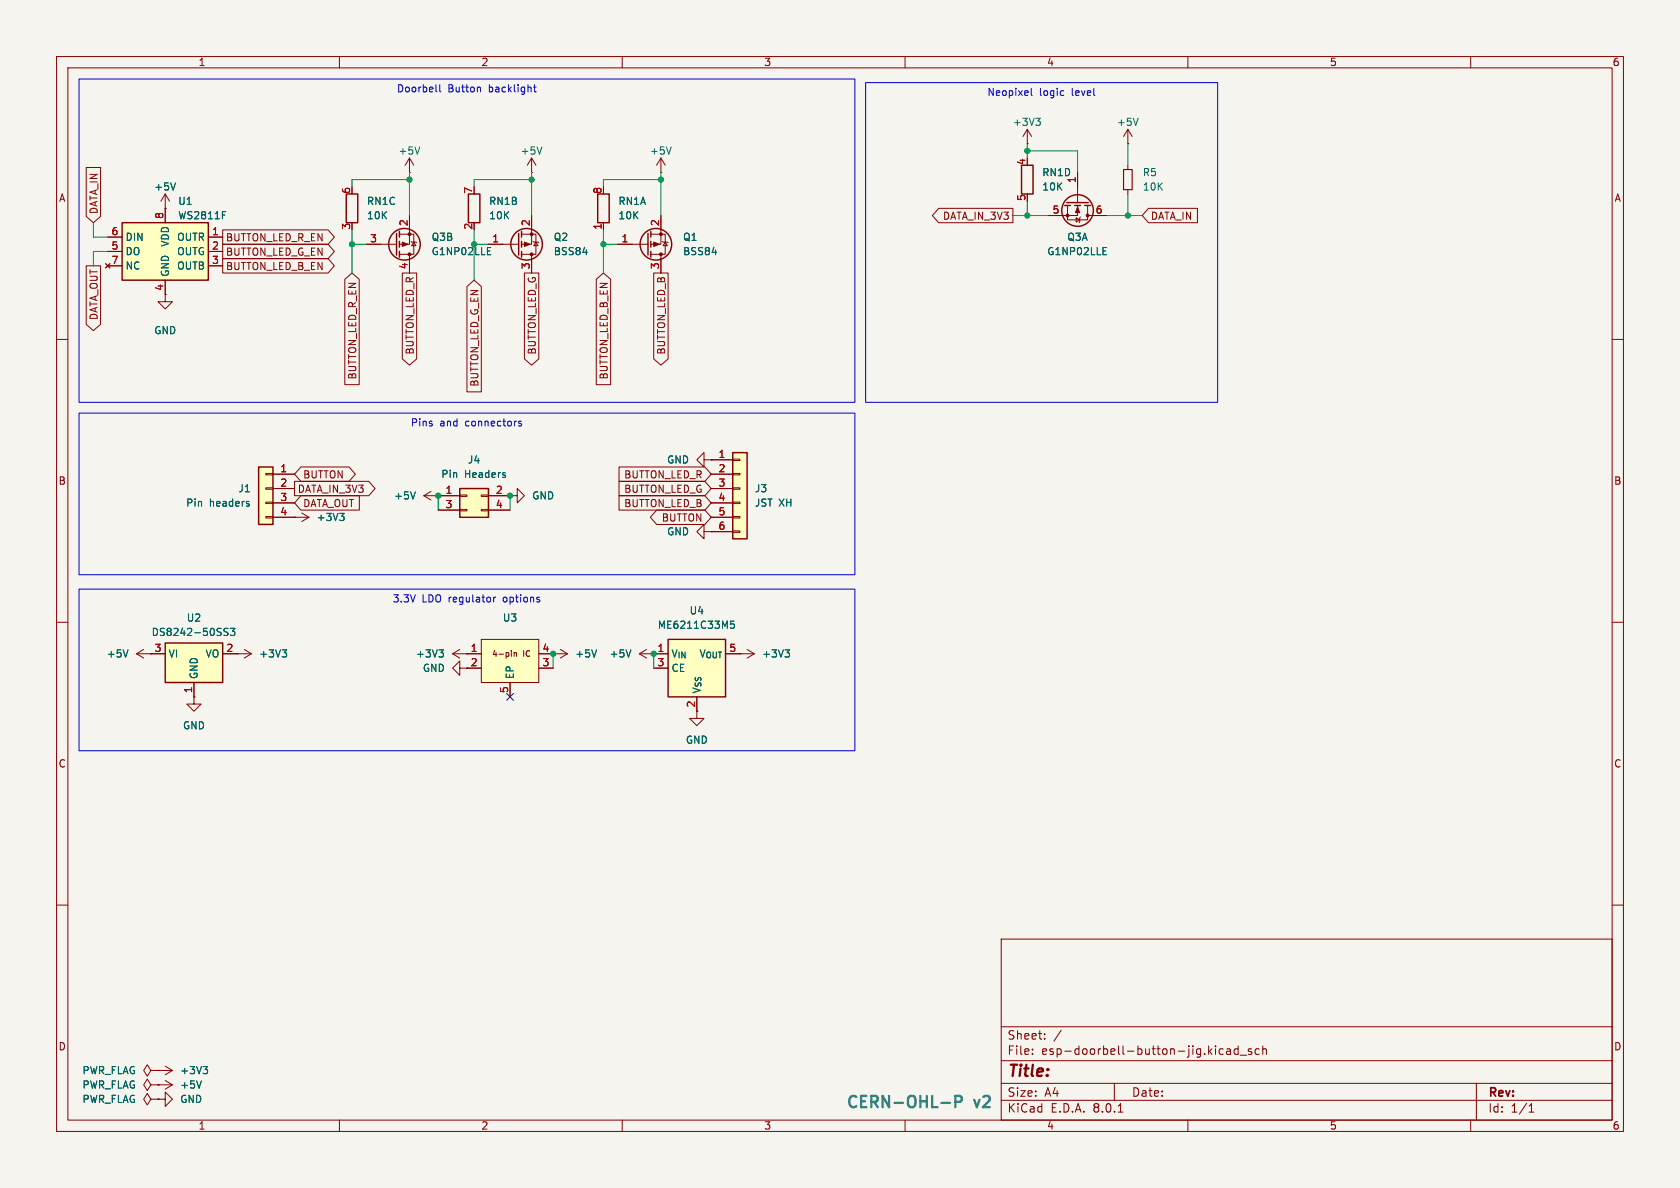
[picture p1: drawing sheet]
<svg xmlns="http://www.w3.org/2000/svg" width="297mm" height="210mm" viewBox="0 0 297 210" stroke-linecap="round" stroke-linejoin="round" font-family="sans-serif">
<path d="M0 0h297v210h-297z" fill="#f5f4ef" stroke="#f5f4ef" stroke-width=".18"/>
<g fill="none" stroke="#840000" stroke-width=".18">
<path d="M10 10h277v190h-277zM12 12h273v186h-273zM60 10v2M110 10v2M160 10v2M210 10v2M260 10v2M10 60h2M285 60h2M10 110h2M285 110h2M10 160h2"/>
<path d="M285 160h2M177 166h108v32h-108zM60 198v2M110 198v2M160 198v2M177 194.5h108M177 191.5h108M177 187.5h108M177 181.5h108M182.5 186.3v.1M182.5 185.5v.1M184.7 183.6v.1"/>
<path d="M184.7 182.8v.1M187.6 182.1l-1.3 2M197 191.5v3M197.7 196.6h.8M210 198v2M216.2 185.5l-.4-.1-.3 .3v.4l.2 .2h.5M216.9 185.5h.6v.9M217.5 185.8h-.5a.29 .29 0 0 0-.2 .3 .29 .29 0 0 0 .2 .3l.5-.1M218.9 185.5l-.4-.1-.3 .3v.4l.1 .2h.6M218.9 184.9v1.5M219.2 186.5h1.2M221.2 185.5l-.3-.1-.2 .2v.2l.5 .2v.3h-.5"/>
<path d="M222.6 185.5l-.4-.1-.3 .3v.4l.1 .2h.6M223.2 185.5l.3-.1 .3 .1 .1 .9M223.2 184.9v1.5M260 198v2M261 191.5v6.5M270.3 196.6h.9M270.3 195.5l.4-.4v1.5"/>
</g>
<path d="M21.6 39.4h15.2v10.1h-15.2z" fill="#ffffc2"/>
<g fill="none" stroke="#840000" stroke-width=".25">
<path d="M21.6 39.4h15.2v10.1h-15.2zM61.2 34.3h2v5.1h-2zM82.8 34.3h2v5.1h-2zM105.7 34.3h2v5.1h-2zM180.6 29.2h2v5.1h-2zM188.2 36.3h1M188.6 35.8h3.8M190 36.3h1M191.8 36.3h1M91.7 41.3v3.8M92.2 40.9v1M92.2 42.7v1"/>
<path d="M92.2 44.5v1M114.6 41.3v3.8M115.1 40.9v1M115.1 42.7v1M115.1 44.5v1"/>
<circle cx="190.5" cy="37.2" r="2.79"/>
<circle cx="93.1" cy="43.2" r="2.79"/>
<circle cx="116" cy="43.2" r="2.79"/>
</g>
<g fill="none" stroke="#840000" stroke-width=".18">
<path d="M29.2 36.8h.1M29.2 34.3v5.1M29.2 34.3l-.8 1.3M29.2 34.3l.8 1.3M94 30.5h.1M94 38.1v5.1h-1.8M94 27.9l-.8 1.3M94 27.9v2.6M94 27.9l.7 1.3M106.7 39.4v1.2M116.8 30.5h.1M116.8 38.1v5.1h-1.7"/>
<path d="M116.8 27.9l-.7 1.3M116.8 27.9v2.6M116.8 27.9l.8 1.3M181.6 25.4h.1M181.6 22.9l-.8 1.2M181.6 22.9v2.5M181.6 22.9l.8 1.2M188.7 36.3v2.6h3.6v-2.6M190.2 38.5l.7 .4-.7 .3zM190.5 36.3v1.8h-5.1M190.5 30.5v5.3M191 38.4l-.1 .1v.7l-.1 .2"/>
<path d="M192.3 38.1h3.3M199.4 25.4h.1M199.4 22.9l-.8 1.2M199.4 22.9v2.5M199.4 29.2v.8M199.4 33.5v.8M199.4 22.9l.8 1.2M18.7 46.6l.7 .8M19 41.9h2.6M19 44.5h2.6M19 47h2.6M19.4 46.6l-.7 .8"/>
<path d="M29.2 49.5v3.8h1.3l-1.3 1.3-1.3-1.3h1.3M36.8 41.9h2.6M36.8 44.5h2.6M36.8 47h2.6M86.4 43.2h5.3M92.2 41.4h2.5v3.6h-2.5M94 45v3.3M94.2 42.7l.2 .1h.7l.1 .1M94.7 42.8l.4 .6h-.7zM109.2 43.2h5.4M115.1 41.4h2.5v3.6h-2.5M116.8 45v3.3"/>
<path d="M117.1 42.7l.1 .1h.8l.1 .1M117.6 42.8l.4 .6h-.8zM52.1 91.4h.1M52.1 91.4h2.5M53.3 90.7l1.3 .7M54.6 91.4l-1.3 .8M74.9 87.6l1.3 .8M74.9 87.6h2.6M76.2 86.9l-1.3 .7M77.5 87.6h.1M90.2 87.6h1.2v-1.2l1.3 1.2-1.3 1.3v-1.3M90.2 87.6h.1"/>
<path d="M124.5 81.3v-1.3l-1.3 1.3 1.3 1.3v-1.3h1.2M125.7 81.3h.1M24.1 115.6l1.3 .7M24.1 115.6h2.6M25.4 114.8l-1.3 .8M26.7 115.6h.1M34.3 123.2v1.3h1.3l-1.3 1.2-1.3-1.2h1.3M34.3 123.2h.1M26.7 189.2l-.7-1-.6 1 .6 1 .7-1h1.2M27.9 189.2h.1"/>
</g>
<g fill="none" stroke="#006464" stroke-width=".18">
<path d="M31 32.3l-.4 1.3M39.3 37.4h.6M95.8 26l-.4 1.2M118.7 26l-.5 1.2M183.1 20.9h.8l-.4 .5M183.7 21.4l.2 .2v.3l-.2 .3M201.2 20.9l-.4 1.3M195 45h.6M195 43.8h.6M60 90.7h.8l-.4 .5M60.6 91.2l.2 .3v.3l-.2 .2M73.4 86.9l-.4 1.3"/>
<path d="M22.6 114.9l-.4 1.2"/>
</g>
<g fill="#840000" stroke="#840000" stroke-width=".18">
<path d="M115.6 42.8l1 .4-1 .4z"/>
<path d="M92.7 42.8l1 .4-1 .4z"/>
<path d="M190.5 36.6l.4 1h-.8z"/>
<circle cx="116.8" cy="41.4" r=".25"/>
<circle cx="116.8" cy="45" r=".25"/>
<circle cx="94" cy="41.4" r=".25"/>
<circle cx="94" cy="45" r=".25"/>
<circle cx="188.7" cy="38.1" r=".25"/>
<circle cx="192.3" cy="38.1" r=".25"/>
</g>
<path d="M198.6 30h1.6v3.5h-1.6z" fill="none" stroke="#840000" stroke-width=".2"/>
<path d="M118.1 113h10.2v10.2h-10.2z" fill="#ffffc2"/>
<g fill="none" stroke="#840000" stroke-width=".25">
<path d="M70.1 41.3v3.8M70.6 40.9v1M70.6 42.7v1M70.6 44.5v1M118.1 113h10.2v10.2h-10.2z"/>
<circle cx="71.5" cy="43.2" r="2.79"/>
</g>
<g fill="none" stroke="#840000" stroke-width=".18">
<path d="M72.4 38.1v5.1h-1.8M64.8 43.2h5.3M70.6 41.4h2.6v3.6h-2.6M72.4 45v3.3M72.6 42.7l.2 .1h.7l.2 .1M73.2 42.8l.3 .6h-.7zM80 115.6h2.5M80 115.6l1.3 .7M81.3 114.8l-1.3 .8M82.5 115.6h.1M113 115.6h5.1M113 115.6l1.3 .7"/>
<path d="M114.3 114.8l-1.3 .8M115.6 115.6h.1M115.6 118.1h2.5M123.2 123.2v2.5"/>
</g>
<path d="M86.2 45h.6M86.2 43.8h.6M77.6 114.9h.8l-.4 .5M78.1 115.4l.3 .2v.3l-.3 .2M111.5 114.9l-.4 1.2M129.8 109.8h-.6l-.1 .6 .2-.1h.4l.1 .2v.4l-.2 .2-.5-.2" fill="none" stroke="#006464" stroke-width=".18"/>
<g fill="#840000" stroke="#840000" stroke-width=".18">
<path d="M71.1 42.8l1 .4-1 .4z"/>
<circle cx="72.4" cy="41.4" r=".25"/>
<circle cx="72.4" cy="45" r=".25"/>
</g>
<path d="M45.7 82.6h2.6v10.1h-2.6z" fill="#ffffc2"/>
<g fill="none" stroke="#840000" stroke-width=".18">
<path d="M72.4 30.5h.1M72.4 27.9l-.8 1.3M72.4 27.9v2.6M72.4 27.9l.8 1.3M47 91.3h1.3v.3h-1.3zM47 88.8h1.3v.2h-1.3zM47 86.2h1.3v.3h-1.3zM47 83.7h1.3v.2h-1.3zM48.3 83.8h3.8M48.3 86.4h3.8M48.3 88.9h3.8M48.3 91.4h3.8"/>
<path d="M124.5 94v-1.3l-1.3 1.3 1.3 1.3v-1.3h1.2M125.7 94h.1M130.8 115.6h2.5M132.1 114.8l1.2 .8M133.3 115.6l-1.2 .7"/>
</g>
<path d="M45.7 82.6h2.6v10.1h-2.6z" fill="none" stroke="#840000" stroke-width=".25"/>
<path d="M74.2 26l-.4 1.2M43.9 89.1l.2 .1-.2 .3M43.9 88.6l.1 .1M138.8 114.9h.8l-.5 .5M139.3 115.4l.3 .2v.3l-.3 .2" fill="none" stroke="#006464" stroke-width=".18"/>
<path d="M129.5 80h2.6v15.3h-2.6z" fill="#ffffc2"/>
<g fill="none" stroke="#840000" stroke-width=".18">
<path d="M125.7 81.3h3.8M125.7 83.8h3.8M125.7 86.4h3.8M125.7 88.9h3.8M125.7 91.4h3.8M125.7 94h3.8M129.5 93.9h1.3v.2h-1.3zM129.5 91.3h1.3v.3h-1.3zM129.5 88.8h1.3v.2h-1.3zM129.5 86.2h1.3v.3h-1.3zM129.5 83.7h1.3v.2h-1.3zM129.5 81.2h1.3v.2h-1.3z"/>
<path d="M97.8 115.6h.1M97.8 115.6h2.5M99.1 114.8l1.2 .8M100.3 115.6l-1.2 .7M123.2 125.7v1.3h1.3l-1.3 1.3-1.3-1.3h1.3M27.9 189.2h.1M27.9 189.2h2.6M29.2 188.5l1.3 .7M30.5 189.2l-1.3 .8"/>
</g>
<path d="M129.5 80h2.6v15.3h-2.6z" fill="none" stroke="#840000" stroke-width=".25"/>
<path d="M105.5 114.9l-.5 1.2M35.9 188.5h.8l-.4 .5M36.5 189l.2 .3v.3l-.2 .2" fill="none" stroke="#006464" stroke-width=".18"/>
<path d="M81.3 86.4h5.1v5h-5.1z" fill="#ffffc2"/>
<path d="M77.5 87.6h3.8M77.5 90.2h3.8M81.3 90h1.2v.3h-1.2zM81.3 87.5h1.2v.3h-1.2zM85.1 90h1.3v.3h-1.3zM85.1 87.5h1.3v.3h-1.3zM86.4 87.6h3.8M86.4 90.2h3.8" fill="none" stroke="#840000" stroke-width=".18"/>
<path d="M81.3 86.4h5.1v5h-5.1z" fill="none" stroke="#840000" stroke-width=".25"/>
<path d="M89.3 84v.3" fill="none" stroke="#006464" stroke-width=".18"/>
<path d="M85.1 113h10.1v7.7h-10.1z" fill="#ffffc2"/>
<path d="M81.3 118.1v-1.3l-1.3 1.3 1.3 1.3v-1.3h3.8M82.5 115.6h2.6M85.1 113h10.1v7.7h-10.1zM90.9 115.4v.6M90.9 115.5l.4-.1v.6M95.2 115.6h2.6M95.2 118.1h2.6M90.2 120.7v2.5" fill="none" stroke="#840000" stroke-width=".18"/>
<path d="M29.2 113.7h10.2v7h-10.2z" fill="#ffffc2"/>
<path d="M29.2 113.7h10.2v7h-10.2z" fill="none" stroke="#840000" stroke-width=".25"/>
<g fill="none" stroke="#840000" stroke-width=".18">
<path d="M15.2 29.6h2.6v8.7l-1.3 1.1-1.3-1.1zM29.2 36.8h.1M29.2 36.8v2.6M72.4 38.1v2.5M94 38.1v2.5M106.7 39.4v1.2M116.8 38.1v2.5M165.9 36.8h13.2v2.6h-13.2l-1.1-1.3zM185.4 38.1h2.6M190.5 30.5v2.5M193 38.1h2.6M203 36.8h8.7v2.6h-8.7l-1.1-1.3z"/>
<path d="M15.2 47h2.6v10.3l-1.3 1.1-1.3-1.1zM18.7 46.6l.7 .8M19 41.9h2.6M19 44.5h2.6M19 47h2.6M19.4 46.6l-.7 .8M29.2 49.5v2.6M36.8 41.9h2.6M36.8 44.5h2.6M36.8 47h2.6M39.4 40.6h18.6l1.1 1.3-1.1 1.3h-18.6zM39.4 45.7h18.6l1.1 1.3-1.1 1.3h-18.6z"/>
<path d="M39.4 43.2h18.6l1.1 1.3-1.1 1.2h-18.6zM61 49.4l1.2-1.1 1.3 1.1v18.6h-2.5zM64.8 43.2h2.5M71.1 48.3h2.6v15.1l-1.3 1.2-1.3-1.2zM72.4 45.7v2.6M82.5 50.6l1.3-1.1 1.3 1.1v18.7h-2.6zM86.4 43.2h2.5M92.7 48.3h2.6v15.1l-1.3 1.2-1.3-1.2zM94 45.7v2.6M105.4 49.4l1.3-1.1 1.3 1.1v18.6h-2.6zM109.2 43.2h2.6M115.6 48.3h2.5v15.1l-1.3 1.2-1.2-1.2z"/>
<path d="M116.8 45.7v2.6M48.3 83.8h3.8M48.3 86.4h3.8M48.3 88.9h3.8M48.3 91.4h3.8M52.1 85.1h13.1l1.1 1.3-1.1 1.2h-13.1zM52.1 91.4h.1M53.2 82.5h8.5l1.1 1.3-1.1 1.3h-8.5l-1.1-1.3zM53.2 87.6h10.3v2.6h-10.3l-1.1-1.3zM77.5 87.6h.1M77.5 87.6h3.8M77.5 90.2h3.8"/>
<path d="M86.4 87.6h3.8M86.4 90.2h3.8M90.2 87.6h.1M109.4 85.1h15.2l1.1 1.3-1.1 1.2h-15.2zM109.4 82.5h15.2l1.1 1.3-1.1 1.3h-15.2zM109.4 87.6h15.2l1.1 1.3-1.1 1.3h-15.2zM116.1 90.2h8.5l1.1 1.2-1.1 1.3h-8.5l-1.1-1.3zM125.7 81.3h.1M125.7 94h.1M125.7 81.3h3.8M125.7 83.8h3.8M125.7 86.4h3.8"/>
<path d="M125.7 88.9h3.8M125.7 91.4h3.8M125.7 94h3.8M26.7 115.6h.1M26.7 115.6h2.5M39.4 115.6h5M41.9 115.6h.1M43.2 114.8l1.2 .8M44.4 115.6l-1.2 .7M82.5 115.6h.1M82.5 115.6h2.6M82.5 118.1h2.6"/>
<path d="M95.2 115.6h2.6M95.2 118.1h2.6M97.8 115.6h.1M115.6 115.6h.1M115.6 115.6h2.5M115.6 118.1h2.5M34.3 123.2h.1M34.3 120.7v2.5M90.2 120.7v2.5M123.2 123.2v2.5M26.7 191.8l-.7-1-.6 1 .6 1 .7-1h1.2M26.7 194.3l-.7-1-.6 1 .6 1 .7-1h1.2"/>
<path d="M27.9 191.8h.1M27.9 194.3h1.3v-1.3l1.3 1.3-1.3 1.3v-1.3M27.9 194.3h.1M27.9 189.2h.1M27.9 191.8h2.6M29.2 191l1.3 .8M30.5 191.8l-1.3 .7"/>
</g>
<g fill="none" stroke="#006464" stroke-width=".18">
<path d="M31 32.3l-.4 1.3M39.3 37.4h.6M86.2 45h.6M86.2 43.8h.6M195 45h.6M195 43.8h.6M43.9 89.1l.2 .1-.2 .3M43.9 88.6l.1 .1M60 90.7h.8l-.4 .5M60.6 91.2l.2 .3v.3l-.2 .2M73.4 86.9l-.4 1.3M89.3 84v.3"/>
<path d="M22.6 114.9l-.4 1.2M40.3 111.1h-.5l-.2 .2 .1 .3 .5 .3v.3l-.1 .1h-.5M40.7 111.1h.8l-.4 .5 .4 .1v.5l-.2 .1-.6-.1M49.9 114.9h.8l-.5 .5M50.4 115.4l.3 .2v.3l-.3 .2M77.6 114.9h.8l-.4 .5M78.1 115.4l.3 .2v.3l-.3 .2M105.5 114.9l-.5 1.2M111.5 114.9l-.4 1.2M129.8 109.8h-.6l-.1 .6 .2-.1h.4l.1 .2v.4l-.2 .2-.5-.2M138.8 114.9h.8l-.5 .5M139.3 115.4l.3 .2v.3l-.3 .2"/>
<path d="M35.6 191.1l-.4 1.2M35.9 188.5h.8l-.4 .5M36.5 189l.2 .3v.3l-.2 .2"/>
</g>
<path d="M166.4 195h1.5M168.9 194.8h.8a.54 .54 0 0 0 .4-.5 .54 .54 0 0 0-.4-.6h-.8v2" fill="none" stroke="#0099b0" stroke-width=".4"/>
<g fill="none" stroke="#0000c2" stroke-width=".18">
<path d="M14 14h137.1v57.1h-137.1zM77.1 16.2h.2M77.7 15v1.1l.2 .1M84.8 15.4l.1 .2v.6M94.3 15.4h.5M94.5 15v1.1l.3 .1M153 14.6h62.3v56.5h-62.3zM182.3 15.6v1.1l.2 .2M187.9 16l.2 .1M188.1 16.8l-.2 .1M14 73h137.1v28.6h-137.1zM92.2 74.5h-.3l-.2 .1v.2l.5 .1v.3h-.5"/>
<path d="M14 104.1h137.1v28.6h-137.1zM87.3 105.6v.8M87.6 105.6l-.3 .2"/>
</g>
<g fill="none" stroke="#009600" stroke-width=".18">
<path d="M16.5 39.4v2.5h2.5M72.4 31.8h-10.2v1.2M72.4 30.5v7.6M94 31.8h-10.2v1.2M94 30.5v7.6M116.8 31.8h-10.1v1.2M116.8 30.5v7.6M179.1 38.1h6.3M181.6 25.4v2.5M181.6 35.6v2.5M181.6 26.7h8.9v3.8M195.6 38.1h6.3"/>
<path d="M199.4 25.4v3.8M199.4 34.3v3.8M19 44.5h-2.5v2.5M62.2 40.6v7.7M62.2 43.2h2.6M83.8 43.2h2.6M83.8 40.6v8.9M106.7 43.2h2.5M106.7 40.6v7.7M77.5 87.6v2.6M90.2 87.6v2.6M97.8 115.6v2.5"/>
<path d="M115.6 115.6v2.5"/>
</g>
<path d="M89.6 122.6l1.2 1.2M90.8 122.6l-1.2 1.2" fill="none" stroke="#000084" stroke-width=".18"/>
<g fill="#009600" stroke="#009600" stroke-width=".18">
<circle cx="72.4" cy="31.8" r=".46"/>
<circle cx="94" cy="31.8" r=".46"/>
<circle cx="83.8" cy="43.2" r=".46"/>
<circle cx="62.2" cy="43.2" r=".46"/>
<circle cx="181.6" cy="26.7" r=".46"/>
<circle cx="199.4" cy="38.1" r=".46"/>
<circle cx="181.6" cy="38.1" r=".46"/>
<circle cx="116.8" cy="31.8" r=".46"/>
<circle cx="106.7" cy="43.2" r=".46"/>
<circle cx="77.5" cy="87.6" r=".46"/>
<circle cx="90.2" cy="87.6" r=".46"/>
<circle cx="97.8" cy="115.6" r=".46"/>
<circle cx="115.6" cy="115.6" r=".46"/>
</g>
<text font-size="2.8" fill="#840000" x="178" y="190.9">Title:</text>
<g font-size="2.8" fill="#0099b0">
<text x="149.4" y="196.4">CERN-OHL-P</text>
<text x="172.3" y="196.4">v2</text>
</g>
<g font-size="2.1" fill="#840000">
<text x="178" y="184">Sheet:</text>
<text x="178" y="186.7">File:</text>
<text x="184.1" y="186.7">esp-doorbell-button-jig.kicad_sch</text>
<text x="178" y="196.9">KiCad</text>
<text x="178" y="194.1">Size:</text>
<text x="184.7" y="194.1">A4</text>
<text x="185.7" y="196.9">E.D.A.</text>
<text x="193.3" y="196.9">8.0.1</text>
<text x="200" y="194.1">Date:</text>
<text x="263" y="194.3">Rev:</text>
<text x="263" y="196.9">Id:</text>
<text x="267.1" y="196.9">1/1</text>
</g>
<g font-size="1.8" fill="#840000">
<text x="35" y="11.9">1</text>
<text x="85" y="11.9">2</text>
<text x="135" y="11.9">3</text>
<text x="185" y="11.9">4</text>
<text x="235" y="11.9">5</text>
<text x="285" y="11.9">6</text>
<text x="10.3" y="35.9">A</text>
<text x="285.3" y="35.9">A</text>
<text x="17.5" y="37.9" transform="rotate(-90 17.5 37.9)">DATA_IN</text>
<text x="166.6" y="39.1">DATA_IN_3V3</text>
<text x="203.4" y="39.1">DATA_IN</text>
<text x="39.8" y="42.9">BUTTON_LED_R_EN</text>
<text x="39.8" y="47.9">BUTTON_LED_B_EN</text>
<text x="39.8" y="45.4">BUTTON_LED_G_EN</text>
<text x="29" y="51.5" transform="rotate(-90 29 51.5)">4</text>
<text x="17.5" y="56.7" transform="rotate(-90 17.5 56.7)">DATA_OUT</text>
<text x="73.3" y="62.8" transform="rotate(-90 73.3 62.8)">BUTTON_LED_R</text>
<text x="94.9" y="62.8" transform="rotate(-90 94.9 62.8)">BUTTON_LED_G</text>
<text x="117.8" y="62.8" transform="rotate(-90 117.8 62.8)">BUTTON_LED_B</text>
<text x="63.2" y="67.2" transform="rotate(-90 63.2 67.2)">BUTTON_LED_R_EN</text>
<text x="84.8" y="68.5" transform="rotate(-90 84.8 68.5)">BUTTON_LED_G_EN</text>
<text x="107.6" y="67.2" transform="rotate(-90 107.6 67.2)">BUTTON_LED_B_EN</text>
<text x="10.3" y="85.9">B</text>
<text x="52.5" y="87.3">DATA_IN_3V3</text>
<text x="53.5" y="84.8">BUTTON</text>
<text x="53.5" y="89.9">DATA_OUT</text>
<text x="110.2" y="87.3">BUTTON_LED_G</text>
<text x="110.2" y="84.8">BUTTON_LED_R</text>
<text x="110.2" y="89.9">BUTTON_LED_B</text>
<text x="285.3" y="85.9">B</text>
<text x="116.9" y="92.4">BUTTON</text>
<text x="118.6" y="116.4">V_{IN}V_{OUT}</text>
<text x="122.9" y="125.2" transform="rotate(-90 122.9 125.2)">2</text>
<text x="10.3" y="135.9">C</text>
<text x="285.3" y="135.9">C</text>
<text x="10.3" y="185.9">D</text>
<text x="285.3" y="185.9">D</text>
<text x="35" y="199.9">1</text>
<text x="85" y="199.9">2</text>
<text x="135" y="199.9">3</text>
<text x="185" y="199.9">4</text>
<text x="235" y="199.9">5</text>
<text x="285" y="199.9">6</text>
</g>
<g font-size="1.8" fill="#0000c2">
<text x="70.1" y="16.6">Doorbell</text>
<text x="79.2" y="16.6">Button</text>
<text x="86.5" y="16.6">backlight</text>
<text x="174.5" y="17.3">Neopixel</text>
<text x="183.7" y="17.3">logic</text>
<text x="189.6" y="17.3">level</text>
<text x="72.5" y="75.7">Pins</text>
<text x="77.8" y="75.7">and</text>
<text x="82.4" y="75.7">connectors</text>
<text x="69.3" y="106.8">3.3V</text>
<text x="74.6" y="106.8">LDO regulator</text>
<text x="89.2" y="106.8">options</text>
</g>
<g font-size="1.8" fill="#006464">
<text x="179" y="22.5">+3V3</text>
<text x="197.4" y="22.5">+5V</text>
<text x="70.4" y="27.5">+5V</text>
<text x="91.9" y="27.5">+5V</text>
<text x="114.8" y="27.5">+5V</text>
<text x="27.2" y="33.9">+5V</text>
<text x="184.2" y="31.3">RN1D</text>
<text x="184.2" y="33.9">10K</text>
<text x="201.9" y="31.3">R5</text>
<text x="201.9" y="33.9">10K</text>
<text x="31.4" y="36.4">U1</text>
<text x="31.4" y="39">WS2811F</text>
<text x="64.8" y="36.4">RN1C</text>
<text x="64.8" y="39">10K</text>
<text x="86.4" y="36.4">RN1B</text>
<text x="86.4" y="39">10K</text>
<text x="109.2" y="36.4">RN1A</text>
<text x="109.2" y="39">10K</text>
<text x="22.1" y="45.3">DO</text>
<text x="22.1" y="42.8">DIN</text>
<text x="22.1" y="47.9">NC</text>
<text x="30.1" y="43.7" transform="rotate(-90 30.1 43.7)">VDD</text>
<text x="31.2" y="42.8">OUTR</text>
<text x="31.2" y="45.3">OUTG</text>
<text x="31.2" y="47.9">OUTB</text>
<text x="76.2" y="42.8">Q3B</text>
<text x="76.2" y="45.3">G1NP02LLE</text>
<text x="97.8" y="42.8">Q2</text>
<text x="97.8" y="45.3">BSS84</text>
<text x="120.7" y="42.8">Q1</text>
<text x="120.7" y="45.3">BSS84</text>
<text x="185" y="45.3">G1NP02LLE</text>
<text x="188.6" y="42.8">Q3A</text>
<text x="30.1" y="49" transform="rotate(-90 30.1 49)">GND</text>
<text x="27.2" y="59.3">GND</text>
<text x="82.6" y="82.1">J4</text>
<text x="117.8" y="82.1">GND</text>
<text x="32.8" y="89.8">Pin</text>
<text x="37" y="89.8">headers</text>
<text x="42.1" y="87.2">J1</text>
<text x="69.6" y="88.5">+5V</text>
<text x="77.9" y="84.7">Pin</text>
<text x="82.1" y="84.7">Headers</text>
<text x="94" y="88.5">GND</text>
<text x="133.4" y="87.2">J3</text>
<text x="133.4" y="89.8">JST XH</text>
<text x="55.9" y="92.3">+3V3</text>
<text x="117.8" y="94.8">GND</text>
<text x="26.7" y="112.6">DS8242-50SS3</text>
<text x="32.9" y="110.1">U2</text>
<text x="88.8" y="110.1">U3</text>
<text x="116.2" y="111.4">ME6211C33M5</text>
<text x="121.8" y="108.8">U4</text>
<text x="18.8" y="116.4">+5V</text>
<text x="29.7" y="116.4">VI</text>
<text x="36.2" y="116.4">VO</text>
<text x="45.7" y="116.4">+3V3</text>
<text x="73.4" y="116.4">+3V3</text>
<text x="74.7" y="119">GND</text>
<text x="101.6" y="116.4">+5V</text>
<text x="107.7" y="116.4">+5V</text>
<text x="118.6" y="119">CE</text>
<text x="134.6" y="116.4">+3V3</text>
<text x="35.2" y="120.1" transform="rotate(-90 35.2 120.1)">GND</text>
<text x="91" y="120.1" transform="rotate(-90 91 120.1)">EP</text>
<text x="124.1" y="122.7" transform="rotate(-90 124.1 122.7)">V_{SS}</text>
<text x="32.3" y="129.1">GND</text>
<text x="121.2" y="131.7">GND</text>
<text x="14.5" y="190.1">PWR_FLAG</text>
<text x="31.8" y="190.1">+3V3</text>
<text x="14.5" y="192.6">PWR_FLAG</text>
<text x="14.5" y="195.2">PWR_FLAG</text>
<text x="31.8" y="192.6">+5V</text>
<text x="31.8" y="195.2">GND</text>
</g>
<g font-size="1.8" fill="#a90000">
<text x="181.4" y="29.3" transform="rotate(-90 181.4 29.3)">4</text>
<text x="62" y="34.4" transform="rotate(-90 62 34.4)">6</text>
<text x="83.6" y="34.4" transform="rotate(-90 83.6 34.4)">7</text>
<text x="106.4" y="34.4" transform="rotate(-90 106.4 34.4)">8</text>
<text x="181.4" y="35.6" transform="rotate(-90 181.4 35.6)">5</text>
<text x="190.2" y="32.5" transform="rotate(-90 190.2 32.5)">1</text>
<text x="19.6" y="41.7">6</text>
<text x="29" y="38.8" transform="rotate(-90 29 38.8)">8</text>
<text x="37.4" y="41.7">1</text>
<text x="62" y="40.7" transform="rotate(-90 62 40.7)">3</text>
<text x="72.1" y="40.1" transform="rotate(-90 72.1 40.1)">2</text>
<text x="83.6" y="40.7" transform="rotate(-90 83.6 40.7)">2</text>
<text x="93.7" y="40.1" transform="rotate(-90 93.7 40.1)">2</text>
<text x="106.4" y="40.7" transform="rotate(-90 106.4 40.7)">1</text>
<text x="116.6" y="40.1" transform="rotate(-90 116.6 40.1)">2</text>
<text x="186" y="37.8">5</text>
<text x="193.6" y="37.8">6</text>
<text x="19.6" y="44.2">5</text>
<text x="19.6" y="46.7">7</text>
<text x="37.4" y="44.2">2</text>
<text x="37.4" y="46.7">3</text>
<text x="65.3" y="42.9">3</text>
<text x="72.1" y="47.7" transform="rotate(-90 72.1 47.7)">4</text>
<text x="86.9" y="42.9">1</text>
<text x="93.7" y="47.7" transform="rotate(-90 93.7 47.7)">3</text>
<text x="109.8" y="42.9">1</text>
<text x="116.6" y="47.7" transform="rotate(-90 116.6 47.7)">3</text>
<text x="49.5" y="83.6">1</text>
<text x="126.9" y="81">1</text>
<text x="126.9" y="83.6">2</text>
<text x="49.5" y="86.1">2</text>
<text x="49.5" y="88.6">3</text>
<text x="78.7" y="87.4">1</text>
<text x="78.7" y="89.9">3</text>
<text x="87.6" y="87.4">2</text>
<text x="87.6" y="89.9">4</text>
<text x="126.9" y="86.1">3</text>
<text x="126.9" y="88.6">4</text>
<text x="49.5" y="91.2">4</text>
<text x="126.9" y="91.2">5</text>
<text x="126.9" y="93.7">6</text>
<text x="27.2" y="115.3">3</text>
<text x="39.9" y="115.3">2</text>
<text x="83.1" y="115.3">1</text>
<text x="83.1" y="117.9">2</text>
<text x="95.8" y="117.9">3</text>
<text x="95.8" y="115.3">4</text>
<text x="116.1" y="115.3">1</text>
<text x="116.1" y="117.9">3</text>
<text x="128.8" y="115.3">5</text>
<text x="34" y="122.6" transform="rotate(-90 34 122.6)">1</text>
<text x="89.9" y="122.6" transform="rotate(-90 89.9 122.6)">5</text>
</g>
<g font-size="1.4" fill="#840000">
<text x="86.9" y="116.3">4-pin</text>
<text x="92.4" y="116.3">IC</text>
</g>
</svg>
